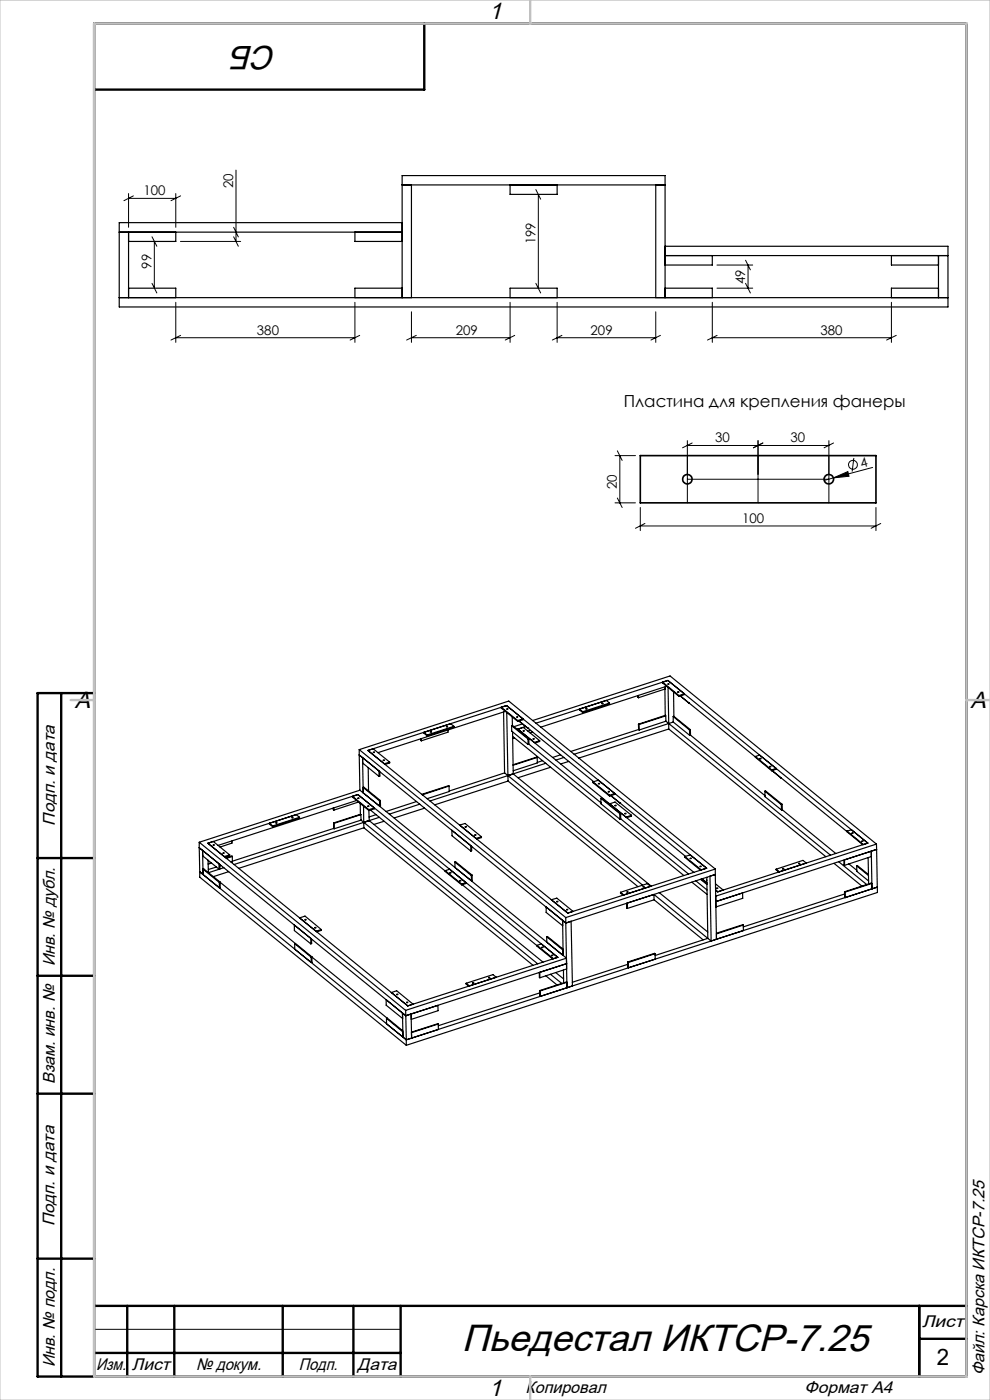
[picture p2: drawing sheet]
<svg xmlns="http://www.w3.org/2000/svg" width="210mm" height="297mm" viewBox="0 0 210 297" stroke-linecap="round" stroke-linejoin="round" font-family="sans-serif">
<g fill="none" stroke="#000" stroke-width=".21">
<path d="M50.1 36.1v15.1M27.3 41.1v7.1M27.3 42.1h10M28.3 41.6l-2 1M32.2 50.2l1.1 2M32.7 51.2v9.9M37.3 41.1v7.1M38.3 51.2h12.7M38.3 41.6l-2 1M49.6 50.2l1 2M49.6 48.2l1 2.1M113.7 40.2l1 2.1"/>
<path d="M114.2 41.2v19.9M152.1 56.2h7.6M158.2 55.2l1 2.1M158.7 56.2v4.9M32.2 60.1l1.1 2.1M37.3 71.6h38M37.3 64.1v8.5M38.3 71.2l-2 .9M75.3 64.1v8.5M76.3 71.2l-2 .9M87.3 71.6h20.9M87.3 66.1v6.5"/>
<path d="M88.3 71.2l-2 .9M108.2 64.1v8.5M109.2 71.2l-2 .9M113.7 60.1l1 2.1M118.2 64.1v8.5M118.2 71.6h20.9M119.2 71.2l-2 .9M139.1 66.1v6.5M140.1 71.2l-2 .9M151.1 71.6h38M151.1 64.1v8.5M152.1 61.1h7.6"/>
<path d="M152.1 71.2l-2 .9M158.2 60.1l1 2.1M189.1 64.1v8.5M190.1 71.2l-2 .9M130.5 96.7h4.3M131 95.6l1 2.1M131.5 96.7v10M145.8 93.5v13.2M145.8 94.5h30M146.8 94l-2 1M160.8 93.5v13.2M161.8 94l-2 1"/>
<path d="M175.8 93.5v13.2M176.8 94l-2 1M181.1 97.2l-.3 2.8M185.1 99.2l-8.3 2.2M130.5 106.7h4.3M131 105.7l1 2M135.8 107.7v4.9M135.8 111.6h50M136.8 111.1l-2 1M145.8 101.7h30M176.8 101.4l3-1.4 .3 1zM176.8 101.4l-2 .5"/>
<path d="M185.8 107.7v4.9M186.8 111.1l-2 1M20 282h65"/>
<circle cx="180.9" cy="98.6" r=".95"/>
</g>
<g fill="none" stroke="#000" stroke-width=".35">
<path d="M135.8 96.7h50v10h-50z"/>
<circle cx="145.8" cy="101.7" r="1"/>
<circle cx="175.8" cy="101.7" r="1"/>
</g>
<g fill="none" stroke="#000" stroke-width=".25">
<path d="M85.3 39.2h55.8M87.3 39.2v23.9M108.2 39.2v2h10v-2M139.1 39.2v23.9M25.3 49.2h60M27.3 49.2v13.9M37.3 49.2v2h-10M75.3 49.2v2h10M85.3 47.2h-60v17.9h175.8v-12.9h-60M141.1 54.2h60M151.1 54.2v2h-10M189.1 54.2v2h10"/>
<path d="M199.1 54.2v8.9M25.3 63.1h175.8M27.3 61.1h10v2M85.3 61.1h-10v2M85.3 63.1v-25.9h55.8v25.9M108.2 63.1v-2h10v2M141.1 61.1h10v2M199.1 61.1h-10v2M20 147v145M76.2 159l31.7-10.3 43.8 35.7M76.2 159l43.8 35.7M76.2 159v1.2"/>
<path d="M78 159.2l3.5 2.8 1.2-.3M78 159.2l1.2-.3 3.5 2.8M78 159.2l42.4 34.5M89.3 156.7l.1 .5M89.4 156.7v.5M90.6 155.9v.2M90.6 155.9l-.7-.5v.1l.7 .6M91.3 155.2l.2 .1h-.2zM94.7 154.1l.2 .1zM95 154.9v.4l-5.6 1.9M95.6 153.5l.7 .6M96.3 154.1l-5.7 1.8"/>
<path d="M96.3 154.1v.2l-5.7 1.8M106.3 150v.2l3.5 2.8M106.3 150l3.5 2.9M106.8 151l.2 13M107.2 150.9l-27 8.8M107.5 149.7l-29.5 9.5M107.5 149.7l-1.2 .3M107.5 149.7l3.4 2.8M107.5 149.7l42.4 34.5M107.5 151.2l.2 13.3M108.5 153.9v1.2l3.5 2.8M108.5 153.9l3.5 2.9"/>
<path d="M108.7 152.1v1.8M108.7 153.9h-.2M108.7 153.9l3.5 2.8M108.7 156.2l36.4 29.5M108.7 155.3l.2 8.9M109.1 156.5l-.4 .2M109.8 152.9v.1M109.9 154.7l37.3 30.4M109.9 154.7l3.4 2.8 1.2-.4M110.8 153.6l-1.8 .6M110.9 152.5l-1.1 .4M110.9 152.5v.2l-1.1 .3"/>
<path d="M111 154.3l3.5 2.8M111.5 154.1l-1.6 .6M112 154.5h.1M112 154.4v.1M112 154.5l-1.9-1.5 15.8 12.8M112 156.8v1.1M112.2 156.7l-.2 .1M112.2 157.9h-.2M112.2 156.7v1.2M112.2 157.9l15.3 12.4M112.6 154.9l-.6 .2M113 155.3l-.6 .2"/>
<path d="M113 152.9l29.1-9.5 43.8 35.7M113.1 156.7l.2 .1zM114.5 157.1v.2l-1 .3M122.9 150.4v.2l.7 .6M122.9 150.4l.7 .6M123.6 151v.2M124.3 150.3l.2 .1zM127.7 149.2l.3 .1zM129.3 149.2v.1l-5.7 1.9M129.3 149.2l-5.7 1.8M129.3 149.2l-.7-.6-5.7 1.8M135.3 147.6l.1 .4"/>
<path d="M135.4 153.6l.1 .1M135.4 153.6l.1 1.2M135.4 147.5v.5M135.5 154.8l.1 .1M135.5 154.8l-14.4 4.6M135.5 153.7l.1 1.2M140.5 144.7v.2l3.5 2.8M140.5 144.7l3.5 2.9M141 146.2l.1 5.6M141.1 151.8l.1 .1M141.1 151.8l-5.7 1.8M141.1 145.7v.5l-5.7 1.8"/>
<path d="M141.2 151.9l-5.7 1.8M141.2 151.9l.1 1.1M141.3 153l-5.7 1.9M141.3 153l.6 .5M141.4 145.6l-26.7 8.7M141.7 144.4l-1.2 .3M141.7 144.4l3.5 2.8M141.7 144.4l42.4 34.5M141.7 144.4l-28 9M141.7 145.8l.2 7.7M141.9 153.5l-20.1 6.5M141.9 153.5l34.3 27.9"/>
<path d="M141.9 153.5v1.2M141.9 154.7l33.3 27M141.9 154.7l-19.1 6.1M142.8 152l3.5 2.9M142.8 153.2l3.5 2.8M142.8 152v1.2M142.8 153.2l-.9 .3M142.9 146.8v5.2M142.9 152h-.1M142.9 152l3.5 2.8M144 147.6v.1M145.2 147.2v.2l-1.2 .3"/>
<path d="M145.2 147.2l-1.2 .4M146.2 149.2l-1.9-1.6 15.9 13M146.2 149.2h.1M146.3 154.9v1.1M146.4 154.8l-.1 .1M146.4 154.8l.1 1.2M146.5 156h-.2M146.5 156l15.8 12.8M42.3 179.8l43.8 35.7M42.3 178.7v1.1M42.3 178.7l43.7 35.6M42.3 179.8l.7 .6"/>
<path d="M42.3 179.8l.1 5.2M44.1 178.9l1.1-.4 3.5 2.9M44.1 178.9l42.4 34.5M45.2 179.2l.3 .1zM49.2 178.4v.5l-2.5 .8M57.9 175.2v.2M57.9 175.2l-.8-.5v.1l.8 .6M62.8 172.8l.7 .6M63.5 173.4v.1l-5.6 1.9M63.5 173.4l-5.6 1.8M70.7 171.4l.1 .5M70.8 174.6l.1 .1"/>
<path d="M70.8 175.8h.1M70.8 174.6v1.2M70.8 175.8l-21.5 6.9M70.8 171.4v.5M70.9 174.7v1.1M74.8 168.9l3.4 2.9M74.8 168.9v.2l3.4 2.8M75.6 169.8l-29.4 9.5M75.9 169.3l.3 .1zM75.9 168.6l-31.8 10.3M75.9 168.6l-1.1 .3M75.9 168.6l42.4 34.5"/>
<path d="M76.1 170.1l-5.3 1.8M76.2 160.2l.7 .5M76.2 160.2l.1 7.4M76.2 160.2l43.8 35.6M76.3 167.6l-34 11.1M76.3 167.6l43.9 35.7M76.4 170.4v2.4M76.4 172.8l-5.6 1.8M76.4 172.8h.2M76.6 172.8l-5.7 1.9M76.6 172.8v1.2M76.6 174l-5.7 1.8"/>
<path d="M76.6 174l37.5 30.5M76.9 160.7l3.5 2.8v1.2M76.9 160.7v1.2l3.5 2.8M76.9 160.7l.1 7.5M77 167h.2l3.5 2.8M77 167l3.5 2.9M77 167v1.2M77 168.2l3.5 2.8M77.1 171l.1 3.4M77.2 174.4v1.2M77.2 175.6l-26.6 8.6M77.2 175.6l35.9 29.2"/>
<path d="M78 171h.3zM78.1 162.8l.1 5M78.2 171.8l1.2-.4v.2l-1.2 .3M78.2 171.8v.1M78.2 171.9l.1 2.2M78.3 174.1l-1.1 .3M78.3 174.1l36.9 30M78.6 171.8l15.8 13M79.8 172.8l-1.5 .5M80.5 173.4l-30.9 10M80.5 169.9v1.1M80.6 163.7v.9l-.2 .1"/>
<path d="M80.7 169.8l-.2 .1M80.7 169.8v1.2h-.2M81.3 161.3h.2zM81.5 174.2l-2.2 .7M82.7 161.7v.2l-1 .3M88.4 170l-6.5 2.2M89 170.6l-6.4 2.1M90.1 171.4l-6.5 2.1M95.3 166.8l-5.7 1.8M95.3 166.8v1.1l-4.7 1.5M95.3 166.8l-5.8 1.7M95.8 176.1l4.1 3.3v1.1l-4-3.2z"/>
<path d="M97.5 175l1.1-.3 3.5 2.8M98.6 175.4l.3 .1zM100 179.5v1h-.1M102.1 177.5l-1.1 .4M102.1 177.5v.2l-1 .3M107 164l-11.7 3.8M107 164l.7 .5M107.7 164.5l28.6 23.3M107.7 164.5l.1 1.2M107.8 165.7l-15.6 5M107.8 165.7l27.5 22.4M108.9 164.2l-1.2 .3"/>
<path d="M108.9 164.2l29.2 23.8M113.9 160.7l.1 1.2-5.1 1.6M113.9 160.7l-5.1 1.5M113.9 160.7l-5.1 1.6M115.1 161.4l-1.1 .3M115.8 161.9l-24.6 8M116.8 162.8l-6.9 2.2M118.9 160.1l-1.7 .6M119.6 160.7l-1.7 .6M120.7 161.5l-1.7 .6M125.8 165.9v.1l3.5 2.9M125.8 165.9l3.5 2.8"/>
<path d="M125.8 165.9l1.1-.4 3.5 2.8M127.5 169.4l4 3.2M127.5 169.4l.1-.1 4.1 3.3M127.5 169.4v1.1l4 3.3M129.3 168.7v.2M129.3 170.5l1.2-.4 3.4 2.9M129.5 168.8l1.9 1.5M129.6 168.8l15.8 12.9M130.4 168.3v.2l-1.1 .4M130.4 168.3l-1.1 .4M130.5 170.8l.2 .1zM131.4 170.3h.1"/>
<path d="M131.5 172.6v1.2M131.7 173.7l-.2 .1M131.7 172.6h-.2M131.7 172.6v1.1M131.7 173.7l14.4 11.7M132.6 172.5l.2 .1zM133.9 173l-1.1 .4M133.9 173v.1l-.9 .4M160.2 160.5v.2l3.5 2.8M160.2 160.5l3.5 2.8M160.2 160.5l.9-.3 3.5 2.8M161.2 160.9h.3z"/>
<path d="M162.2 167.8l3.5 2.9M162.2 167.8l.1 1.2 3.5 2.8M162.2 167.8h.2l3.5 2.8M163.7 163.3v.2M163.8 163.5l1.8 1.5M163.8 163.5l15.9 12.9M164.6 163v.2l-.9 .3M164.6 163l-.9 .3M165.6 165h.1M165.7 165h-.1M165.7 170.7l.1 1.1M165.9 170.6l-.2 .1"/>
<path d="M165.9 170.6v1.2M165.9 171.8h-.1M165.9 171.8l11.4 9.3M179.7 176.3v.2l3.3 2.7M179.7 176.3l3.5 2.9 .9-.3M180.6 176l-.9 .3M182.8 178.4l.3 .1zM184.1 178.9l-31.8 10.3M185.9 179.1l-34.1 11v1.2M185.9 179.1v1.1M42.4 185l43.8 35.6M42.4 185v1.1l43.8 35.7"/>
<path d="M42.4 185l.7 .5M43 180.4l3.5 2.8v1.2M43 180.4v1.2l3.5 2.8M43 180.4l.1 5.1M43 184.4l.2-.1 3.5 2.8M43 184.4l3.5 2.8M43 184.4l.1 1.1M44.1 182.5l.1 2.6 3.3-1M44.8 183l-.6 .2M44.9 183.1l-.7 .2M45.9 183.9l-1.7 .6M46.6 183.4v.9l-.1 .1"/>
<path d="M46.7 187.1l-.2 .1M46.7 187.1v1.2h-.2v-1.1M46.7 187.2l16 13M46.9 183.6l-.3 .1M48.5 184.9l-3.3 1.1M48.7 181.4l-1.1 .3M48.7 181.4v.1l-1 .4M49.3 181.7l-1.4 .3M49.3 181.7l-1.3 .4M49.3 181.7v1.1l-.3 .1M62.4 196.2l3.5 2.9v1.1l-3.5-2.8zM63.5 194.7l1.2-.4 3.5 2.9-1.2 .4z"/>
<path d="M64.7 195.1h.2zM66.1 199.2v1h-.2M66.8 196.8h.2zM68.2 197.2v.2l-1 .3M94.4 184.7l3.5 2.8M94.4 184.7l1-.3 3.4 2.9M94.4 184.7v.2l3.5 2.8M96.5 182.9l3.5 2.8M96.5 182.9v1.1l3.5 2.9M96.5 182.9l.2-.1 3.5 2.9M97.9 187.5v.2M98 187.7l15.9 12.9"/>
<path d="M98.8 187.3l-.9 .2M98.8 187.3v.1l-.9 .3M100 185.7v1.2M100.2 185.7h-.2M100.2 185.7v1.1l-.2 .1M115.9 192.4l3.4 2.8v1.2l-3.4-2.8zM116 198.7h.1l3.4 2.7M116 198.7l3.5 2.9v1.1M116 198.7v1.2l3.5 2.8M116.9 190.9l1.2-.4 3.5 2.9-1.2 .3zM119.3 195.2l.7 .6M119.3 195.2l.2 7.5"/>
<path d="M120 195.8l1.1-.4 .3 13.8-1.1 .3M120 195.8l.3 13.7M120 194.7v1.1M120.2 192.9l.2 .1zM131.6 189.3v.2l.6 .4M131.6 189.3l.7 .6M132.9 191.6l.2 1.1M133 189.2h.2zM133 191.6l.1 1.1M136.4 188.1h.3zM138 188l-.7-.5-5.7 1.8M138.7 190.9v-1.1l11.4 9.3"/>
<path d="M138.7 190.9l-5.6 1.8M138.7 190.9l10.5 8.5M139.8 189.4l10.3 8.3M145.3 181.7l1.1-.3 3.5 2.8M145.3 181.7l3.5 2.8 1.1-.3M145.3 181.7v.2l3.3 2.7M146.4 182.1h.2zM146.8 187.1l3.2 2.7M147.6 186.9l2.4 1.9M148.6 186.5l1.4 1.1M148.8 186.5l1.1 1M148.9 186.4l1 .9"/>
<path d="M149.9 184.2l-29.5 9.5M149.9 186.7v.1M149.9 186.1l.2 13M150.1 199.1l-11.1 3.6M150.1 199.1l.7 .5M151.7 185.5l-31.7 10.3M151.7 185.5l-1.1 .4 .2 13.7M151.7 185.5l.3 13.7M151.7 184.4l-31.7 10.3M151.7 184.4v1.1M151.8 187.5l1.6 1.3-1.1 .4M151.8 188.8l.5 .4"/>
<path d="M152 199.2l-1.2 .4M152 188.4l.3 .1zM157.5 189.4l.1 1.2-5.7 1.8-.1-1.1M157.7 196.2l-5.7 1.9v1.1M157.7 196.2v1.2l-5.7 1.8M157.7 196.2l-5.7 1.8M164.6 184.4l.6 .6M164.6 184.4l5.7-1.9 .7 .6-5.7 1.9zM169.4 183.2h.3zM176.9 183.2l5.9 4.8M177.9 182.8l5.9 4.8M179 182.5l.1 1.1"/>
<path d="M179.1 182.4v1.2M179.1 189.2l.1 .1M179.1 189.2l.2 1.2M179.2 189.6l-21.5 7M179.2 189.3l.1 1.1M180.1 183.3l1.7 1.3M181.7 183.7l2.5 2M181.7 183.7h.2l2.3 1.8M181.7 183.7l.1 1.2 2.5 2M184.2 182l.1 5.5M184.8 180.6v1.1l-5.7 1.9M184.8 180.6l.2 8"/>
<path d="M184.9 187.4l-5.7 1.9M184.9 187.4l.1 1.2M184.9 187.4l-.1-.1-5.7 1.9M185 188.6l-5.7 1.8M185.9 180.2l-34.1 11.1M185.9 180.2l-1.1 .4M185.9 180.2l.2 8M186.1 188.2l-99.9 32.4M186.1 188.2v1.1l-99.9 32.5M186.1 188.2l-1.1 .4M62.5 200.2h.2l3.4 2.8M62.5 200.2v1.2l3.5 2.8"/>
<path d="M62.5 200.2l3.5 2.9M66 203.1v1.1M66.1 203l-.1 .1M66.1 203l.1 1.1-.2 .1M66.1 203l16 13M81.9 212.1v1.2l3.5 2.8v-1.2M82 216l3.4 2.9 .1 1.1M82 216v1.2l3.5 2.8M82.2 216h-.2M82.2 216l3.2 2.7M83 210.6l1.1-.4 3.5 2.8-1.1 .4zM84.1 210.9l.3 .1z"/>
<path d="M85.4 214.9l.7 .6M85.4 214.9l.1 5.1M86 214.3l.1 1.2M86.1 215.5l.1 5.1M87.2 215.1l-1.1 .4M87.2 215.1l.1 5.1M92.9 213.3v1.1l-5.7 1.8v-1.1M93 217.2l-5.7 1.9v1.1M93 217.2l-5.7 1.8M93 217.2v1.2M98.9 208.6v.2l.5 .4M98.9 208.6l.7 .6"/>
<path d="M100.2 208.5h.3zM103.6 207.4h.3zM105.3 207.3l-.7-.5-5.7 1.8M113.9 200.6l3.5 2.8 .9-.3M113.9 200.6v.1l3.4 2.7M113.9 200.6l.9-.4 3.5 2.9M114.4 206.3l.1 1.1M114.5 210.1l.1 1.3v-1.2M114.5 210.1l.1 .1M114.5 210.6l-21.5 7M114.5 206.3v1.1M114.9 200.9l.3 .1z"/>
<path d="M115.8 207l2.3 1.9M116.8 206.7l2.4 1.9M117.9 206.3l1.7 1.4M118.3 203.1l-31.8 10.3M119.5 205.8l.1 2.7M120.2 203.3l-34.2 11M120.2 203.3v1.1M120.2 204.4v1.2l-5.7 1.8M120.2 204.4l-34.1 11.1M120.3 208.4l-5.8 1.7M120.3 208.4l-5.7 1.8M120.3 208.4v1.1"/>
<path d="M133.2 204.1l.1 .1M133.2 204.1l.1 1.2M133.2 204.6l-11.8 3.8M133.3 204.2v1.1M139 202.3l-5.8 1.8M139 202.3l-5.7 1.9M139 202.3v1.2l-5.7 1.8M85.5 220l.7 .6M86.2 220.6v1.2M87.3 220.2l-1.1 .4"/>
<circle cx="79.3" cy="159.6" r=".1"/>
<circle cx="107.6" cy="150.4" r=".11"/>
<circle cx="109.7" cy="152.1" r=".1"/>
<circle cx="111.1" cy="155.1" r=".11"/>
<circle cx="141.8" cy="145.1" r=".11"/>
<circle cx="143.9" cy="146.8" r=".11"/>
<circle cx="58.6" cy="174.6" r=".11"/>
<circle cx="62" cy="173.5" r=".1"/>
<circle cx="100.8" cy="177.1" r=".11"/>
<circle cx="127.1" cy="166.2" r=".11"/>
<circle cx="129.1" cy="168" r=".1"/>
<circle cx="163.4" cy="162.6" r=".1"/>
<circle cx="180.8" cy="176.8" r=".11"/>
<circle cx="47.4" cy="181" r=".11"/>
<circle cx="95.6" cy="185.2" r=".11"/>
<circle cx="97.6" cy="186.9" r=".11"/>
<circle cx="118.2" cy="191.3" r=".1"/>
<circle cx="148.6" cy="183.8" r=".1"/>
<circle cx="166.1" cy="184.3" r=".11"/>
<circle cx="86.3" cy="212.7" r=".1"/>
<circle cx="117.1" cy="202.7" r=".09"/>
</g>
<g fill="none" stroke="#000" stroke-width=".5">
<path d="M90 5v14h-70M13 147v145M20 147h-12v145h197v-287h-185v287M8 182h12M8 207h12M8 232h12M8 267h12M20 277h185M27 277v15M37 277v15M60 277v15M75 277v15"/>
<path d="M85 277v15M195 277v15M20 287h65M195 284h10"/>
</g>
<path d="M0 0h210v297h-210z" fill="none" stroke="#c0c0c0" stroke-width=".21"/>
<path d="M20 5h185v287h-185zM112.5 0v5M15 148.5h5M205 148.5h5M112.5 292v5" fill="none" stroke="#c0c0c0" stroke-width=".5"/>
<path d="M176.8 101.4l3-1.4 .3 1z" fill="#000"/>
<text font-size="8" x="98" y="286.7">Пьедестал ИКТСР-7.25</text>
<text font-size="7.1" x="58.7" y="9.8" transform="rotate(-180 58.7 9.8)">СБ</text>
<g font-size="5">
<text x="103.7" y="4.1">1</text>
<text x="15.9" y="150.1">A</text>
<text x="205.9" y="150.1">A</text>
<text x="103.7" y="296.1">1</text>
</g>
<text font-size="4.8" x="198.7" y="289.6">2</text>
<g font-size="3.6">
<text x="11.6" y="175.1" transform="rotate(-90 11.6 175.1)">Подп. и дата</text>
<text x="11.6" y="205" transform="rotate(-90 11.6 205)">Инв. № дубл.</text>
<text x="11.6" y="230" transform="rotate(-90 11.6 230)">Взам. инв. №</text>
<text x="11.6" y="260.1" transform="rotate(-90 11.6 260.1)">Подп. и дата</text>
<text x="195.6" y="281.6">Лист</text>
<text x="11.6" y="290" transform="rotate(-90 11.6 290)">Инв. № подл.</text>
<text x="20.4" y="290.6">Изм.</text>
<text x="28" y="290.6">Лист</text>
<text x="41.6" y="290.6">№ докум.</text>
<text x="63.4" y="290.6">Подп.</text>
<text x="75.9" y="290.6">Дата</text>
<text x="208.9" y="291.8" transform="rotate(-90 208.9 291.8)">Файл: Карска ИКТСР-7.25</text>
<text x="111.5" y="295.6">Копировал</text>
<text x="170.7" y="295.6">Формат А4</text>
</g>
<text font-size="3.5" x="132.3" y="86.2">Пластина для крепления фанеры</text>
<g font-size="2.8">
<text x="30.4" y="41.4">100</text>
<text x="49.5" y="40" transform="rotate(-90 49.5 40)">20</text>
<text x="113.6" y="51.8" transform="rotate(-90 113.6 51.8)">199</text>
<text x="32.2" y="57" transform="rotate(-90 32.2 57)">99</text>
<text x="158.1" y="60.3" transform="rotate(-90 158.1 60.3)">49</text>
<text x="54.5" y="71">380</text>
<text x="96.7" y="71">209</text>
<text x="125.3" y="71">209</text>
<text x="174" y="71">380</text>
<text x="151.7" y="93.9">30</text>
<text x="167.7" y="93.9">30</text>
<text x="182.7" y="99.2" transform="rotate(-15 182.7 99.2)">4</text>
<text x="130.9" y="103.8" transform="rotate(-90 130.9 103.8)">20</text>
<text x="157.4" y="110.9">100</text>
</g>
</svg>
